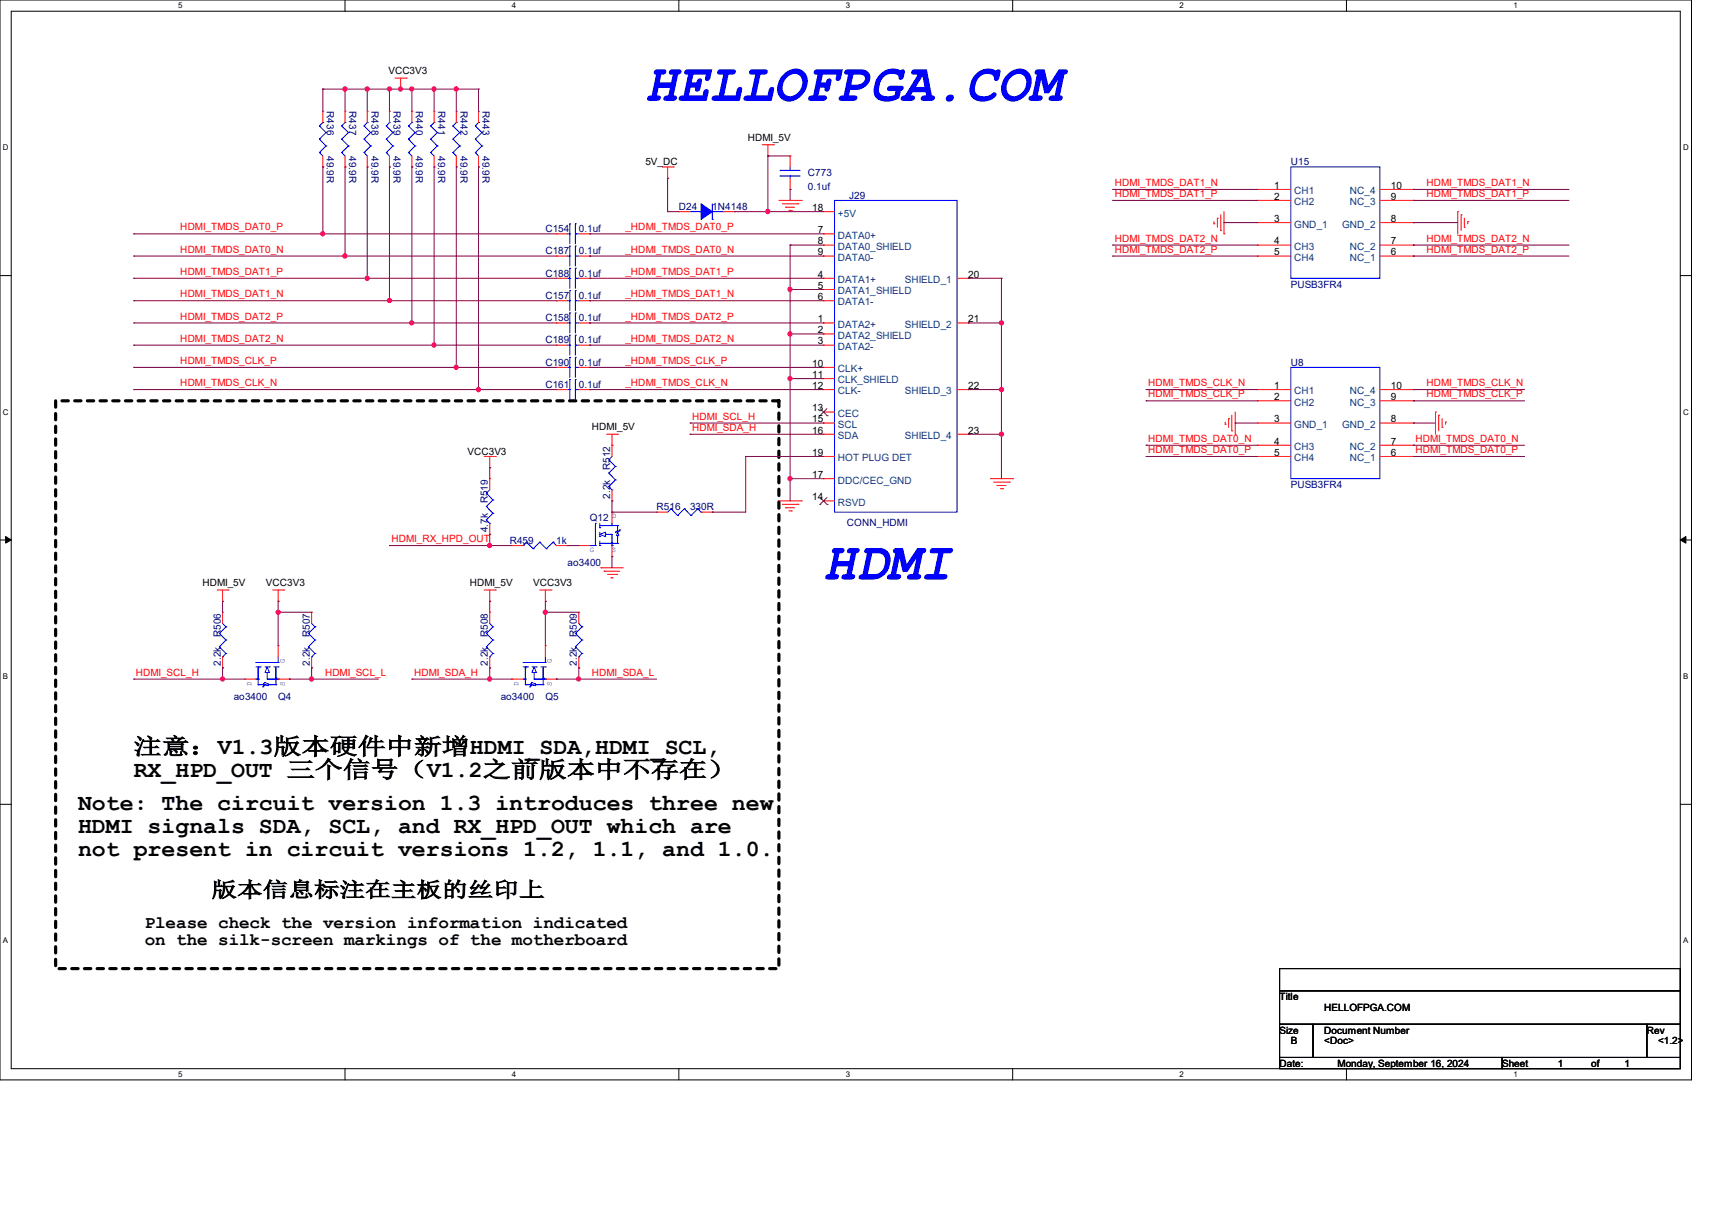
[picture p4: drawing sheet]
<svg xmlns="http://www.w3.org/2000/svg" width="297mm" height="210mm" viewBox="0 0 297 210" stroke-linecap="round" stroke-linejoin="round" font-family="sans-serif">
<path d="M0 0h293.5v187.3h-293.5zM1.9 1.9h289.6v183.4h-289.6z" fill="none" stroke="#000" stroke-width=".17"/>
<g fill="#fff">
<path d="M30.9 .2h.8v1.5h-.8z"/>
<path d="M30.9 185.5h.8v1.6h-.8z"/>
</g>
<path d="M59.9 0v1.9M59.9 185.3v2" fill="none" stroke="#000" stroke-width=".17"/>
<g fill="#fff">
<path d="M88.8 .2h.8v1.5h-.8z"/>
<path d="M88.8 185.5h.8v1.6h-.8z"/>
</g>
<path d="M117.8 0v1.9M117.8 185.3v2" fill="none" stroke="#000" stroke-width=".17"/>
<g fill="#fff">
<path d="M146.7 .2h.8v1.5h-.8z"/>
<path d="M146.7 185.5h.8v1.6h-.8z"/>
</g>
<path d="M175.7 0v1.9M175.7 185.3v2" fill="none" stroke="#000" stroke-width=".17"/>
<g fill="#fff">
<path d="M204.6 .2h.8v1.5h-.8z"/>
<path d="M204.6 185.5h.8v1.6h-.8z"/>
</g>
<path d="M233.6 0v1.9M233.6 185.3v2" fill="none" stroke="#000" stroke-width=".17"/>
<g fill="#fff">
<path d="M262.6 .2h.7v1.5h-.7z"/>
<path d="M262.6 185.5h.7v1.6h-.7z"/>
<path d="M.5 24.8h1v1.6h-1z"/>
<path d="M292 24.8h1v1.6h-1z"/>
<path d="M.5 70.7h1v1.5h-1z"/>
<path d="M292 70.7h1v1.5h-1z"/>
</g>
<path d="M0 47.8h1.9M291.5 47.8h2" fill="none" stroke="#000" stroke-width=".17"/>
<g fill="#fff">
<path d="M.5 116.5h.9v1.6h-.9z"/>
<path d="M292 116.5h.9v1.6h-.9z"/>
</g>
<path d="M0 93.6h1.9M291.5 93.6h2" fill="none" stroke="#000" stroke-width=".17"/>
<path d="M1 93l.9 .6-.9 .6zM291.5 93.6l1-.6v1.2z" fill="#000" stroke="#000" stroke-width=".17"/>
<g fill="#fff">
<path d="M.5 162.4h.9v1.5h-.9z"/>
<path d="M292 162.4h.9v1.5h-.9z"/>
</g>
<path d="M0 139.5h1.9M291.5 139.5h2M222 168h69.5v3.8h-69.5zM222 171.8h69.5v5.8h-69.5zM222 177.6h5.8v5.8h-5.8zM227.8 177.6h57.9v5.8h-57.9zM285.7 177.6h5.8v5.8h-5.8zM222 183.4h38.6v1.9h-38.6zM260.6 183.4h30.9v1.9h-30.9z" fill="none" stroke="#000" stroke-width=".17"/>
<path d="M9.7 69.5h125.4v98.5h-125.4z" fill="none" stroke="#000" stroke-width=".55" stroke-dasharray="1.1 1.1"/>
<g fill="none" stroke="#f00" stroke-width=".17">
<path d="M56 19.3h.1M56 19.3v2M59.9 19.3h.1M59.9 19.3v2M63.7 19.3h.1M63.7 19.3v2M67.6 19.3h.1M67.6 19.3v2M68.5 13.5h2M69.5 15.5h.1M69.5 13.5v2M70.5 13.5h.1"/>
<path d="M71.5 19.3h.1M71.5 19.3v2M75.3 19.3h.1M75.3 19.3v2M79.2 19.3h.1M79.2 19.3v2M83 19.3h.1M83 19.3v2M56 29h.1M56 27.1v1.9M59.9 29h.1M59.9 27.1v1.9"/>
<path d="M63.7 29h.1M63.7 27.1v1.9M67.6 29h.1M67.6 27.1v1.9M71.5 29h.1M71.5 27.1v1.9M75.3 29h.1M75.3 27.1v1.9M79.2 29h.1M79.2 27.1v1.9M83 29h.1M83 27.1v1.9"/>
<path d="M114.9 29h1.9M115.8 30.9h.1M115.8 29v1.9M116.8 29h.1M117.8 36.7h.1M117.8 36.7h1.9M125.5 36.7h1.9M127.4 36.7h.1M132.2 25.1h2M133.2 27.1h.1M133.2 25.1v2M134.2 25.1h.1"/>
<path d="M135.1 34.8h3.9M135.7 35.3h2.7M136.3 35.9h.1M136.3 35.9h1.5M136.9 36.5h.4M137.1 32.9h.1M137.1 27.1h.1M137.1 27.1v1.9M137.1 30.9v2M137.3 36.5h.1M138.4 35.3h.1M139 34.8h.1"/>
<path d="M142.9 36.7h.1M142.9 36.7h1.9M210.6 38.8h.1M210.6 38.4v.4M211.2 37.8h.1M211.2 37.8v1.6M211.8 40h.1M211.8 37.3v2.7M212.3 36.7v3.9M218.1 32.9h.1M218.1 34.8h.1M218.1 38.6h.1"/>
<path d="M218.1 34.8h5.8M218.1 32.9h5.8M218.1 38.6h5.8M239.4 34.8h5.8M239.4 32.9h5.8M239.4 38.6h5.8M245.2 38.6h.1M245.2 34.8h.1M245.2 32.9h.1M252.9 36.7h.1M252.9 36.7v3.9M253.5 37.3h.1"/>
<path d="M253.5 37.3v2.7M254 39.4h.1M254 37.8v1.6M254.6 38.4h.1M254.6 38.4v.4M96.5 44.4h.1M96.5 59.9h.1M96.5 48.3h.1M96.5 52.2h.1M96.5 40.6h.1M96.5 56h.1M96.5 44.4h2"/>
<path d="M96.5 56h2M96.5 59.9h2M96.5 48.3h2M96.5 52.2h2M96.5 40.6h2M100.4 44.4h1.9M100.4 56h1.9M100.4 59.9h1.9M100.4 48.3h1.9M100.4 52.2h1.9M100.4 40.6h1.9M102.3 44.4h.1"/>
<path d="M102.3 59.9h.1M102.3 48.3h.1M102.3 52.2h.1M102.3 40.6h.1M102.3 56h.1M142.9 56h.1M142.9 57.9h.1M142.9 59.9h.1M142.9 48.3h.1M142.9 50.2h.1M142.9 52.2h.1M142.9 40.6h.1"/>
<path d="M142.9 42.5h.1M142.9 44.4h.1M142.9 44.4h1.9M142.9 56h1.9M142.9 57.9h1.9M142.9 59.9h1.9M142.9 48.3h1.9M142.9 50.2h1.9M142.9 52.2h1.9M142.9 40.6h1.9M142.9 42.5h1.9M166 56h2"/>
<path d="M166 48.3h2M168 48.3h.1M168 56h.1M212.3 40.6h.1M218.1 42.5h.1M218.1 44.4h.1M218.1 44.4h5.8M218.1 42.5h5.8M239.4 44.4h5.8M239.4 42.5h5.8M245.2 44.4h.1M245.2 42.5h.1"/>
<path d="M84 79.2h1.9M85 79.2v1.9M85.9 79.2h.1M96.5 63.7h.1M96.5 67.6h.1M96.5 67.6h2M96.5 63.7h2M100.4 67.6h1.9M100.4 63.7h1.9M102.3 63.7h.1M102.3 67.6h.1M105.2 75.3h1.9"/>
<path d="M106.2 77.2h.1M106.2 75.3v3.9M107.1 75.3h.1M142.9 63.7h.1M142.9 65.7h.1M142.9 67.6h.1M142.9 71.5h.1M142.9 73.4h.1M142.9 75.3h.1M142.9 79.2h.1M142.9 75.3h1.9M142.9 79.2h1.9"/>
<path d="M142.9 67.6h1.9M142.9 73.4h1.9M142.9 63.7h1.9M142.9 65.7h1.9M142.9 71.5h1.9M166 75.3h2M166 67.6h2M168 67.6h.1M168 75.3h.1M212.6 73.6h.1M212.6 73.2v.4M213.1 72.6h.1"/>
<path d="M213.1 72.6v1.5M213.7 74.7h.1M213.7 72v2.7M214.3 75.3h.1M214.3 71.5v3.8M218.1 67.6h.1M218.1 69.5h.1M218.1 73.4h.1M218.1 77.2h.1M218.1 79.2h.1M218.1 79.2h5.8M218.1 67.6h5.8"/>
<path d="M218.1 69.5h5.8M218.1 73.4h5.8M218.1 77.2h5.8M239.4 79.2h5.8M239.4 67.6h5.8M239.4 69.5h5.8M239.4 73.4h5.8M239.4 77.2h5.8M245.2 79.2h.1M245.2 77.2h.1M245.2 73.4h.1M245.2 69.5h.1"/>
<path d="M245.2 67.6h.1M249 71.5h.1M249 71.5v3.8M249.6 72h.1M249.6 72v2.7M250.2 74.1h.1M250.2 72.6v1.5M250.8 73.2h.1M250.8 73.2v.4M85 81.1h.1M85 83h.1M85 92.7h.1"/>
<path d="M85 83v2M85 90.8v1.9M88.8 94.6h.1M88.8 94.6h2M96.5 94.6h2M98.5 94.6h.1M100.4 94.6h.1M100.4 94.6h1.9M104.3 98.5h.1M104.3 98.5h3.8M104.8 99.1h.1M104.8 99.1h2.7"/>
<path d="M105.4 99.6h1.6M106.2 88.8h.1M106.2 96.5h.1M106.2 86.9h.1M106.2 85v1.9M106.2 88.8v2M106.2 94.6v1.9M107 99.6h.1M113.9 88.8h.1M113.9 88.8h1.9M121.6 88.8h2M123.6 88.8h.1"/>
<path d="M135.1 86.9h3.9M135.7 87.5h2.7M136.3 88.1h.1M136.3 88.1h1.5M136.9 88.6h.4M137.3 88.6h.1M138.4 87.5h.1M139 86.9h.1M142.9 83h.1M142.9 86.9h.1M142.9 83h1.9M142.9 86.9h1.9"/>
<path d="M171.8 83h3.9M172.4 83.6h2.7M173 84.2h.1M173 84.2h1.5M173.6 84.8h.3M173.9 84.8h.1M175.1 83.6h.1M175.7 83h.1M37.7 102.3h1.9M38.6 104.3h.1M38.6 106.2h.1M38.6 115.8h.1"/>
<path d="M38.6 102.3v2M38.6 106.2v1.9M38.6 113.9v1.9M39.6 102.3h.1M42.5 117.8h.1M42.5 117.8h1.9M47.3 102.3h1.9M48.3 104.3h.1M48.3 112h.1M48.3 102.3v2M48.3 112v1.9M48.3 117.8h1.9"/>
<path d="M49.2 102.3h.1M50.2 117.8h.1M54.1 106.2h.1M54.1 115.8h.1M54.1 106.2v1.9M54.1 113.9v1.9M84 102.3h1.9M85 104.3h.1M85 106.2h.1M85 115.8h.1M85 102.3v2M85 106.2v1.9"/>
<path d="M85 113.9v1.9M85.9 102.3h.1M88.8 117.8h.1M88.8 117.8h2M93.6 102.3h2M94.6 104.3h.1M94.6 112h.1M94.6 102.3v2M94.6 112v1.9M94.6 117.8h1.9M95.6 102.3h.1M96.5 117.8h.1"/>
<path d="M100.4 106.2h.1M100.4 115.8h.1M100.4 106.2v1.9M100.4 113.9v1.9M106 100.2h.1M106 100.2h.4"/>
</g>
<g fill="none" stroke="#00f" stroke-width=".17">
<path d="M55.4 26.5h.1M55.4 24.1h.1M55.4 21.8h.1M55.4 26.5l.6 .6M55.4 24.1l1.2 1.2M55.4 21.8l1.2 1.2M56 21.3h.1M56 21.3l-.6 .5M56.6 25.3h.1M56.6 23h.1M56.6 25.3l-1.2 1.2M56.6 23l-1.2 1.1"/>
<path d="M59.3 26.5h.1M59.3 24.1h.1M59.3 21.8h.1M59.3 26.5l.6 .6M59.3 24.1l1.2 1.2M59.3 21.8l1.2 1.2M59.9 21.3h.1M59.9 21.3l-.6 .5M60.5 25.3h.1M60.5 23h.1M60.5 25.3l-1.2 1.2M60.5 23l-1.2 1.1"/>
<path d="M63.2 26.5h.1M63.2 24.1h.1M63.2 21.8h.1M63.2 26.5l.5 .6M63.2 24.1l1.1 1.2M63.2 21.8l1.1 1.2M63.7 21.3h.1M63.7 21.3l-.5 .5M64.3 25.3h.1M64.3 23h.1M64.3 25.3l-1.1 1.2M64.3 23l-1.1 1.1"/>
<path d="M67 26.5h.1M67 24.1h.1M67 21.8h.1M67 26.5l.6 .6M67 24.1l1.2 1.2M67 21.8l1.2 1.2M67.6 21.3h.1M67.6 21.3l-.6 .5M68.2 25.3h.1M68.2 23h.1M68.2 25.3l-1.2 1.2M68.2 23l-1.2 1.1"/>
<path d="M70.9 26.5h.1M70.9 24.1h.1M70.9 21.8h.1M70.9 26.5l.6 .6M70.9 24.1l1.1 1.2M70.9 21.8l1.1 1.2M71.5 21.3h.1M71.5 21.3l-.6 .5M72 25.3h.1M72 23h.1M72 25.3l-1.1 1.2M72 23l-1.1 1.1"/>
<path d="M74.7 26.5h.1M74.7 24.1h.1M74.7 21.8h.1M74.7 26.5l.6 .6M74.7 24.1l1.2 1.2M74.7 21.8l1.2 1.2M75.3 21.3h.1M75.3 21.3l-.6 .5M75.9 25.3h.1M75.9 23h.1M75.9 25.3l-1.2 1.2M75.9 23l-1.2 1.1"/>
<path d="M78.6 26.5h.1M78.6 24.1h.1M78.6 21.8h.1M78.6 26.5l.6 .6M78.6 24.1l1.2 1.2M78.6 21.8l1.2 1.2M79.2 21.3h.1M79.2 21.3l-.6 .5M79.8 25.3h.1M79.8 23h.1M79.8 25.3l-1.2 1.2M79.8 23l-1.2 1.1"/>
<path d="M82.5 26.5h.1M82.5 24.1h.1M82.5 21.8h.1M82.5 26.5l.5 .6M82.5 24.1l1.1 1.2M82.5 21.8l1.1 1.2M83 21.3h.1M83 21.3l-.5 .5M83.6 25.3h.1M83.6 23h.1M83.6 25.3l-1.1 1.2M83.6 23l-1.1 1.1"/>
<path d="M98.8 38.8h.1M98.8 38.8v3.5M99.8 38.8h.1M99.8 38.8v3.5M119.7 36.7h1.9M121.6 36.7h.1M123.6 38.1h.1M123.6 35.3v2.8M123.6 36.7h1.9M125.5 36.7h.1M135.3 29.5h.1M135.3 30.5h.1"/>
<path d="M135.3 29.5h3.5M135.3 30.5h3.5M137.1 30.5h.1M137.1 29.5h.1M137.1 29v.5M137.1 30.5v.4M144.8 34.8h21.2v54h-21.2zM223.9 29h15.5v19.3h-15.5zM98.5 44.4h.3M98.5 59.9h.3M98.5 48.3h.3M98.5 52.2h.3"/>
<path d="M98.5 40.6h.3M98.5 56h.3M98.8 44.4h.1M98.8 42.7h.1M98.8 59.9h.1M98.8 58.1h.1M98.8 48.3h.1M98.8 46.5h.1M98.8 52.2h.1M98.8 50.4h.1M98.8 40.6h.1M98.8 56h.1"/>
<path d="M98.8 54.3h.1M98.8 42.7v3.4M98.8 46.5v3.5M98.8 50.4v3.5M98.8 54.3v3.4M98.8 58.1v3.5M99.8 42.7h.1M99.8 44.4h.1M99.8 58.1h.1M99.8 59.9h.1M99.8 46.5h.1M99.8 48.3h.1"/>
<path d="M99.8 50.4h.1M99.8 52.2h.1M99.8 40.6h.1M99.8 54.3h.1M99.8 56h.1M99.8 44.4h.6M99.8 42.7v3.4M99.8 46.5v3.5M99.8 50.4v3.5M99.8 54.3v3.4M99.8 58.1v3.5M99.8 59.9h.6"/>
<path d="M99.8 48.3h.6M99.8 52.2h.6M99.8 40.6h.6M99.8 56h.6M98.5 63.7h.3M98.5 67.6h.3M98.8 63.7h.1M98.8 62h.1M98.8 67.6h.1M98.8 65.8h.1M98.8 62v3.4M98.8 65.8v3.5"/>
<path d="M99.8 62h.1M99.8 63.7h.1M99.8 65.8h.1M99.8 67.6h.1M99.8 62v3.4M99.8 65.8v3.5M99.8 63.7h.6M99.8 67.6h.6M105.6 79.8h.1M105.6 79.8l1.2 1.1M106.2 79.2l-.6 .6M223.9 63.7h15.5v19.3h-15.5z"/>
<path d="M84.4 85.5h.1M84.4 87.8h.1M84.4 90.2h.1M84.4 85.5l1.1 1.2M84.4 87.8l1.1 1.2M84.4 90.2l.6 .6M85 90.8h.1M85 85l-.6 .5M85.5 86.7h.1M85.5 89h.1M85.5 86.7l-1.1 1.1M85.5 89l-1.1 1.2"/>
<path d="M90.8 94.6h.1M91.3 94h.1M91.3 94l1.2 1.2M91.3 94l-.5 .6M92.5 95.2h.1M93.6 94h.1M93.6 94l1.2 1.2M93.6 94l-1.1 1.2M94.8 95.2h.1M96 94h.1M96 94l.5 .6M96 94l-1.2 1.2"/>
<path d="M102.3 94.6h1M103.3 94.6h.1M103.3 90.8h.1M103.3 90.8v3.8M104.1 92.7l.9-.4v.7zM104.1 91.1h.1M104.1 91.5h.1M104.1 93h.1M104.1 94.6h.1M104.1 91.1h3M104.1 94.2h3M104.1 90.8v.7"/>
<path d="M104.1 92.3v.7M104.1 93.9v.7M104.3 91.1h.1M105 92.7h.1M105 92.7h1.2v1.9M105.6 82h.1M105.6 84.4h.1M105.6 82l1.2 1.2M105.6 84.4l.6 .6M106 94.2h.1M106.2 91.1h.1M106.2 94.6h.1"/>
<path d="M106.2 94.2h.1M106.2 85h.1M106.2 90.8v.3M106.8 92.3h.1M106.8 80.9h.1M106.8 83.2h.1M106.8 80.9l-1.2 1.1M106.8 83.2l-1.2 1.2M107.1 92.1l.3 .8h-.4zM107.1 91.1h.1M107.1 94.2h.1M107.1 92.9h.1"/>
<path d="M107.1 91.1v1M107.1 92.9v1.3M107.4 92.1h.1M107.4 92.1h-.4l-.2 .2M107.5 91.9h.1M107.5 91.9l-.1 .2M116.4 88.2h.1M116.4 88.2l-.6 .6M116.4 88.2l1.2 1.2M117.6 89.4h.1M118.7 88.2h.1M118.7 88.2l-1.1 1.2"/>
<path d="M118.7 88.2l1.2 1.2M119.9 89.4h.1M121.1 88.2h.1M121.1 88.2l-1.2 1.2M121.1 88.2l.5 .6M121.6 88.8h.1M38.1 109.9h.1M38.1 112.2h.1M38.1 109.9l1.1 1.1M38.1 112.2l1.1 1.1M38.6 113.9h.1M38.6 108.1l.6 .6"/>
<path d="M39.2 108.7h.1M39.2 111h.1M39.2 113.3h.1M39.2 108.7l-1.1 1.2M39.2 111l-1.1 1.2M39.2 113.3l-.6 .6M44.4 114.9h.1M44.4 117.8h.4M44.4 114.9h3.9M44.4 115.7h.8M44.8 117.8h.1M44.8 115.8h.1"/>
<path d="M44.8 115.7h.1M44.8 118.7h.1M44.8 115.7v3M44.8 118.7h1M45.2 115.7h.1M45.6 119.1h.1M45.8 118.7l.7-.2v.4zM45.8 118.9h.1M45.8 118.9l-.2 .2M46 118.4h.1M46 115.7h.7M46 118.4l-.2 .1v.4"/>
<path d="M46.4 115.7l.3 .9h-.7zM46.4 116.6h.1M46.4 116.6v1.2h1.9M46.5 118.7h.1M46.5 118.7h1.4M46.7 115.7h.1M47.5 115.7h.8M47.9 117.6h.1M47.9 117.8h.1M47.9 118.7h.1M47.9 115.7v3M48.3 117.8h.1"/>
<path d="M48.3 114.9h.1M48.3 115.7h.1M48.3 113.9v1M53.5 109.9h.1M53.5 112.2h.1M53.5 109.9l1.2 1.1M53.5 112.2l1.2 1.1M54.1 113.9h.1M54.1 108.1l.6 .6M54.7 108.7h.1M54.7 111h.1M54.7 113.3h.1"/>
<path d="M54.7 108.7l-1.2 1.2M54.7 111l-1.2 1.2M54.7 113.3l-.6 .6M84.4 109.9h.1M84.4 112.2h.1M84.4 109.9l1.1 1.1M84.4 112.2l1.1 1.1M85 113.9h.1M85 108.1l.5 .6M85.5 108.7h.1M85.5 111h.1M85.5 113.3h.1"/>
<path d="M85.5 108.7l-1.1 1.2M85.5 111l-1.1 1.2M85.5 113.3l-.5 .6M90.8 114.9h.1M90.8 117.8h.3M90.8 114.9h3.8M90.8 115.7h.7M91.1 117.8h.1M91.1 115.8h.1M91.1 115.7h.1M91.1 118.7h.1M91.1 118.7h1"/>
<path d="M91.1 115.7v3M91.5 115.7h.1M91.9 119.1h.1M92.1 118.7l.8-.2v.4zM92.1 118.9h.1M92.1 118.9l-.2 .2M92.3 118.4h.1M92.3 115.7h.7M92.3 118.4l-.2 .1v.4M92.7 115.7l.3 .9h-.7zM92.7 116.6h.1M92.7 116.6v1.2h1.9"/>
<path d="M92.9 118.7h.1M92.9 118.7h1.3M93 115.7h.1M93.9 115.7h.7M94.2 117.6h.1M94.2 117.8h.1M94.2 118.7h.1M94.2 115.7v3M94.6 117.8h.1M94.6 114.9h.1M94.6 115.7h.1M94.6 113.9v1"/>
<path d="M99.8 109.9h.1M99.8 112.2h.1M99.8 109.9l1.2 1.1M99.8 112.2l1.2 1.1M100.4 113.9h.1M100.4 108.1l.6 .6M101 108.7h.1M101 111h.1M101 113.3h.1M101 108.7l-1.2 1.2M101 111l-1.2 1.2M101 113.3l-.6 .6"/>
</g>
<path d="M142.2 72.1h.1M142.3 70.9l1.2 1.2M143.5 70.9l-1.3 1.2M143.5 72.1h.1M142.2 87.5h.1M142.3 86.3l1.2 1.2M143.5 86.3l-1.3 1.2M143.5 87.5h.1" fill="none" stroke="#804000" stroke-width=".17"/>
<path d="M121.6 35.3l2 1.4-2 1.4z" fill-rule="evenodd" fill="#00f" stroke="#00f" stroke-width=".17"/>
<g fill="none" stroke="#800040" stroke-width=".17">
<path d="M56 15.5h.1M56 15.5h27M56 15.5v3.8M59.9 15.5h.1M59.9 15.5v3.8M63.7 15.5h.1M63.7 15.5v3.8M67.6 15.5h.1M67.6 15.5v3.8M69.5 15.5h.1M71.5 15.5h.1M71.5 15.5v3.8"/>
<path d="M75.3 15.5h.1M75.3 15.5v3.8M79.2 15.5h.1M79.2 15.5v3.8M83 15.5h.1M83 15.5v3.8M56 29h.1M56 29v11.6M59.9 29h.1M59.9 29v15.4M63.7 29h.1M63.7 29v19.3"/>
<path d="M67.6 29h.1M67.6 29v23.2M71.5 29h.1M71.5 29v27M75.3 29h.1M75.3 29v30.9M79.2 29h.1M79.2 29v34.7M83 29h.1M83 29v38.6M115.8 30.9h.1M115.8 36.7h.1"/>
<path d="M115.8 30.9v5.8M115.8 36.7h2M127.4 36.7h.1M127.4 36.7h15.5M133.2 27.1h.1M133.2 36.7h.1M133.2 27.1v9.6M133.2 27.1h3.9M137.1 32.9h.1M137.1 32.9v1.9M193 32.9h.1M193 34.8h.1"/>
<path d="M193 32.9h25.1M193 34.8h25.1M212.3 38.6h.1M212.3 38.6h5.8M245.2 32.9h.1M245.2 34.8h.1M245.2 38.6h.1M245.2 32.9h27M245.2 34.8h27M245.2 38.6h7.7M23.2 40.6h.1M23.2 44.4h.1"/>
<path d="M23.2 48.3h.1M23.2 52.2h.1M23.2 56h.1M23.2 59.9h.1M23.2 40.6h73.3M23.2 44.4h73.3M23.2 48.3h73.3M23.2 52.2h73.3M23.2 56h73.3M23.2 59.9h73.3M56 40.6h.1M59.9 44.4h.1"/>
<path d="M63.7 48.3h.1M67.6 52.2h.1M71.5 56h.1M75.3 59.9h.1M102.3 40.6h.1M102.3 44.4h.1M102.3 48.3h.1M102.3 52.2h.1M102.3 56h.1M102.3 59.9h.1M102.3 40.6h40.6M102.3 44.4h40.6"/>
<path d="M102.3 48.3h40.6M102.3 52.2h40.6M102.3 56h40.6M102.3 59.9h40.6M137.1 42.5h.1M137.1 50.2h.1M137.1 57.9h.1M137.1 42.5v44.4M137.1 42.5h5.8M137.1 50.2h5.8M137.1 57.9h5.8M168 48.3h.1"/>
<path d="M168 56h.1M168 48.3h5.7M168 56h5.7M173.7 48.3h.1M173.7 56h.1M173.7 48.3v34.7M193 42.5h.1M193 44.4h.1M193 42.5h25.1M193 44.4h25.1M245.2 42.5h.1M245.2 44.4h.1"/>
<path d="M245.2 42.5h27M245.2 44.4h27M23.2 63.7h.1M23.2 67.6h.1M23.2 63.7h73.3M23.2 67.6h73.3M79.2 63.7h.1M83 67.6h.1M102.3 63.7h.1M102.3 67.6h.1M102.3 63.7h40.6M102.3 67.6h40.6"/>
<path d="M119.7 73.4h.1M119.7 75.3h.1M119.7 73.4h23.2M119.7 75.3h23.2M129.4 79.2h.1M129.4 79.2v9.6h-5.8M129.4 79.2h13.5M137.1 65.7h.1M137.1 65.7h5.8M168 67.6h.1M168 75.3h.1M168 67.6h5.7"/>
<path d="M168 75.3h5.7M173.7 67.6h.1M173.7 75.3h.1M198.8 67.6h.1M198.8 69.5h.1M198.8 77.2h.1M198.8 79.2h.1M198.8 67.6h19.3M198.8 79.2h19.3M198.8 69.5h19.3M198.8 77.2h19.3M214.3 73.4h.1"/>
<path d="M214.3 73.4h3.8M245.2 67.6h.1M245.2 69.5h.1M245.2 73.4h.1M245.2 77.2h.1M245.2 79.2h.1M245.2 67.6h19.3M245.2 73.4h3.8M245.2 79.2h19.3M245.2 69.5h19.3M245.2 77.2h19.3M67.6 94.6h.1"/>
<path d="M67.6 94.6h21.2M85 81.1h.1M85 92.7h.1M85 94.6h.1M85 81.1v1.9M85 92.7v1.9M98.5 94.6h.1M98.5 94.6h1.9M106.2 86.9h.1M106.2 88.8h.1M106.2 96.5h.1M106.2 86.9v1.9"/>
<path d="M106.2 96.5v2M106.2 88.8h7.7M123.6 88.8h.1M137.1 83h.1M137.1 83h5.8M23.2 117.8h.1M23.2 117.8h19.3M38.6 104.3h.1M38.6 115.8h.1M38.6 117.8h.1M38.6 104.3v1.9M38.6 115.8v2"/>
<path d="M48.3 104.3h.1M48.3 106.2h.1M48.3 104.3v7.7M48.3 106.2h5.8M50.2 117.8h.1M50.2 117.8h15.5M54.1 115.8h.1M54.1 117.8h.1M54.1 115.8v2M71.5 117.8h.1M71.5 117.8h17.3M85 104.3h.1"/>
<path d="M85 115.8h.1M85 117.8h.1M85 104.3v1.9M85 115.8v2M94.6 104.3h.1M94.6 106.2h.1M94.6 106.2h5.8M94.6 104.3v7.7M96.5 117.8h.1M96.5 117.8h17.4M100.4 115.8h.1M100.4 117.8h.1"/>
<path d="M100.4 115.8v2"/>
</g>
<g fill="#f0f" stroke="#f0f" stroke-width=".17">
<circle cx="59.8" cy="15.4" r=".37"/>
<circle cx="63.7" cy="15.4" r=".37"/>
<circle cx="69.5" cy="15.4" r=".37"/>
<circle cx="67.6" cy="15.4" r=".37"/>
<circle cx="75.3" cy="15.4" r=".37"/>
<circle cx="71.4" cy="15.4" r=".37"/>
<circle cx="79.1" cy="15.4" r=".37"/>
<circle cx="67.6" cy="52.1" r=".37"/>
<circle cx="71.4" cy="56" r=".37"/>
<circle cx="79.1" cy="63.7" r=".37"/>
<circle cx="83" cy="67.6" r=".37"/>
<circle cx="133.2" cy="36.7" r=".37"/>
<circle cx="56" cy="40.5" r=".37"/>
<circle cx="137" cy="50.2" r=".37"/>
<circle cx="59.8" cy="44.4" r=".37"/>
<circle cx="63.7" cy="48.3" r=".37"/>
<circle cx="173.7" cy="56" r=".37"/>
<circle cx="137" cy="57.9" r=".37"/>
<circle cx="75.3" cy="59.8" r=".37"/>
<circle cx="137" cy="83" r=".37"/>
<circle cx="137" cy="65.6" r=".37"/>
<circle cx="173.7" cy="75.3" r=".37"/>
<circle cx="173.7" cy="67.6" r=".37"/>
<circle cx="84.9" cy="94.6" r=".37"/>
<circle cx="48.3" cy="106.2" r=".37"/>
<circle cx="54" cy="117.8" r=".37"/>
<circle cx="38.6" cy="117.8" r=".37"/>
<circle cx="94.6" cy="106.2" r=".37"/>
<circle cx="84.9" cy="117.8" r=".37"/>
<circle cx="100.4" cy="117.8" r=".37"/>
</g>
<g font-size="9.2" fill="#00f">
<text x="112" y="17.5">HELLOFPGA.COM</text>
<text x="142.9" y="100.5">HDMI</text>
</g>
<g font-size="4">
<text x="23.2" y="130.8">注意：V1.3版本硬件中新增HDMI_SDA,HDMI_SCL,</text>
<text x="23.2" y="134.8">RX_HPD_OUT 三个信号（V1.2之前版本中不存在）</text>
<text x="13.5" y="140.5">Note: The circuit version 1.3 introduces three new</text>
<text x="13.5" y="144.5">HDMI signals SDA, SCL, and RX_HPD_OUT which are</text>
<text x="13.5" y="148.5">not present in circuit versions 1.2, 1.1, and 1.0.</text>
</g>
<text font-size="3.6" x="36.7" y="155.5">版本信息标注在主板的丝印上</text>
<g font-size="3">
<text x="25.1" y="160.9">Please check the version information indicated</text>
<text x="25.1" y="163.9">on the silk-screen markings of the motherboard</text>
</g>
<g font-size="1.7">
<text x="67.4" y="12.8">VCC3V3</text>
<text x="112" y="28.7">5V_DC</text>
<text x="129.7" y="24.4">HDMI_5V</text>
<text x="221.1" y="32.7">1</text>
<text x="221.1" y="34.6">2</text>
<text x="241.3" y="34.6">9</text>
<text x="241.3" y="32.7">10</text>
<text x="140.9" y="36.6">18</text>
<text x="141.9" y="40.4">7</text>
<text x="221.1" y="38.5">3</text>
<text x="241.3" y="38.5">8</text>
<text x="141.9" y="42.4">8</text>
<text x="141.9" y="44.3">9</text>
<text x="221.1" y="42.4">4</text>
<text x="221.1" y="44.3">5</text>
<text x="241.3" y="44.3">6</text>
<text x="241.3" y="42.4">7</text>
<text x="141.9" y="48.1">4</text>
<text x="141.9" y="50.1">5</text>
<text x="141.9" y="52">6</text>
<text x="168" y="48.1">20</text>
<text x="141.9" y="55.9">1</text>
<text x="141.9" y="57.8">2</text>
<text x="141.9" y="59.7">3</text>
<text x="168" y="55.9">21</text>
<text x="140.9" y="63.6">10</text>
<text x="140.9" y="65.5">11</text>
<text x="140.9" y="67.4">12</text>
<text x="140.9" y="71.3">13</text>
<text x="168" y="67.4">22</text>
<text x="221.1" y="67.4">1</text>
<text x="221.1" y="69.4">2</text>
<text x="241.3" y="69.4">9</text>
<text x="241.3" y="67.4">10</text>
<text x="102.7" y="74.6">HDMI_5V</text>
<text x="140.9" y="73.2">15</text>
<text x="140.9" y="75.2">16</text>
<text x="168" y="75.2">23</text>
<text x="221.1" y="73.2">3</text>
<text x="221.1" y="77.1">4</text>
<text x="241.3" y="77.1">7</text>
<text x="241.3" y="73.2">8</text>
<text x="81.1" y="78.8">VCC3V3</text>
<text x="140.9" y="79">19</text>
<text x="140.9" y="82.9">17</text>
<text x="221.1" y="79">5</text>
<text x="241.3" y="79">6</text>
<text x="140.9" y="86.7">14</text>
<text x="35.1" y="101.6">HDMI_5V</text>
<text x="46.1" y="101.6">VCC3V3</text>
<text x="81.5" y="101.6">HDMI_5V</text>
<text x="92.5" y="101.6">VCC3V3</text>
<text x="222" y="173.4">Title</text>
<text x="222" y="179.2">Size</text>
<text x="229.7" y="175.3">HELLOFPGA.COM</text>
<text x="229.7" y="179.2">Document Number</text>
<text x="285.7" y="179.2">Rev</text>
<text x="222" y="185">Date:</text>
<text x="223.9" y="181.1">B</text>
<text x="229.7" y="181.1">&lt;Doc&gt;</text>
<text x="232.1" y="185">Monday, September 16, 2024</text>
<text x="260.6" y="185">Sheet</text>
<text x="270.2" y="185">1</text>
<text x="276" y="185">of</text>
<text x="281.8" y="185">1</text>
<text x="287.7" y="181.1">&lt;1.2&gt;</text>
</g>
<g font-size="1.7" fill="#000080">
<text x="56.7" y="19.3" transform="rotate(90 56.7 19.3)">R436</text>
<text x="60.6" y="19.3" transform="rotate(90 60.6 19.3)">R437</text>
<text x="64.4" y="19.3" transform="rotate(90 64.4 19.3)">R438</text>
<text x="68.3" y="19.3" transform="rotate(90 68.3 19.3)">R439</text>
<text x="72.1" y="19.3" transform="rotate(90 72.1 19.3)">R440</text>
<text x="76" y="19.3" transform="rotate(90 76 19.3)">R441</text>
<text x="79.9" y="19.3" transform="rotate(90 79.9 19.3)">R442</text>
<text x="83.7" y="19.3" transform="rotate(90 83.7 19.3)">R443</text>
<text x="56.7" y="27.1" transform="rotate(90 56.7 27.1)">49.9R</text>
<text x="60.6" y="27.1" transform="rotate(90 60.6 27.1)">49.9R</text>
<text x="64.4" y="27.1" transform="rotate(90 64.4 27.1)">49.9R</text>
<text x="68.3" y="27.1" transform="rotate(90 68.3 27.1)">49.9R</text>
<text x="72.1" y="27.1" transform="rotate(90 72.1 27.1)">49.9R</text>
<text x="76" y="27.1" transform="rotate(90 76 27.1)">49.9R</text>
<text x="79.9" y="27.1" transform="rotate(90 79.9 27.1)">49.9R</text>
<text x="83.7" y="27.1" transform="rotate(90 83.7 27.1)">49.9R</text>
<text x="223.9" y="28.7">U15</text>
<text x="140.2" y="30.6">C773</text>
<text x="140.2" y="32.9">0.1uf</text>
<text x="147.3" y="34.5">J29</text>
<text x="94.6" y="40.2">C154</text>
<text x="100.4" y="40.2">0.1uf</text>
<text x="117.8" y="36.4">D24</text>
<text x="123.6" y="36.4">1N4148</text>
<text x="94.6" y="44.1">C187</text>
<text x="94.6" y="48">C188</text>
<text x="100.4" y="44.1">0.1uf</text>
<text x="100.4" y="48">0.1uf</text>
<text x="94.6" y="51.8">C157</text>
<text x="100.4" y="51.8">0.1uf</text>
<text x="223.9" y="49.9">PUSB3FR4</text>
<text x="94.6" y="59.5">C189</text>
<text x="94.6" y="55.7">C158</text>
<text x="100.4" y="59.5">0.1uf</text>
<text x="100.4" y="55.7">0.1uf</text>
<text x="94.6" y="63.4">C190</text>
<text x="100.4" y="63.4">0.1uf</text>
<text x="223.9" y="63.4">U8</text>
<text x="94.6" y="67.3">C161</text>
<text x="100.4" y="67.3">0.1uf</text>
<text x="105.9" y="81.5" transform="rotate(-90 105.9 81.5)">R512</text>
<text x="84.6" y="87.3" transform="rotate(-90 84.6 87.3)">R519</text>
<text x="105.9" y="86.5" transform="rotate(-90 105.9 86.5)">2.2k</text>
<text x="113.9" y="88.5">R516</text>
<text x="119.7" y="88.5">330R</text>
<text x="223.9" y="84.6">PUSB3FR4</text>
<text x="84.6" y="92.3" transform="rotate(-90 84.6 92.3)">4.7k</text>
<text x="88.4" y="94.3">R459</text>
<text x="96.5" y="94.3">1k</text>
<text x="102.3" y="90.4">Q12</text>
<text x="146.9" y="91.2">CONN_HDMI</text>
<text x="98.5" y="98.1">ao3400</text>
<text x="38.3" y="110.4" transform="rotate(-90 38.3 110.4)">R506</text>
<text x="53.8" y="110.4" transform="rotate(-90 53.8 110.4)">R507</text>
<text x="84.6" y="110.4" transform="rotate(-90 84.6 110.4)">R508</text>
<text x="100.1" y="110.4" transform="rotate(-90 100.1 110.4)">R509</text>
<text x="38.3" y="115.4" transform="rotate(-90 38.3 115.4)">2.2k</text>
<text x="53.8" y="115.4" transform="rotate(-90 53.8 115.4)">2.2k</text>
<text x="84.6" y="115.4" transform="rotate(-90 84.6 115.4)">2.2k</text>
<text x="100.1" y="115.4" transform="rotate(-90 100.1 115.4)">2.2k</text>
<text x="40.6" y="121.3">ao3400</text>
<text x="48.3" y="121.3">Q4</text>
<text x="86.9" y="121.3">ao3400</text>
<text x="94.6" y="121.3">Q5</text>
</g>
<g font-size="1.7" fill="#f00">
<text x="193.4" y="32.3">HDMI_TMDS_DAT1_N</text>
<text x="193.4" y="34.2">HDMI_TMDS_DAT1_P</text>
<text x="247.5" y="32.3">HDMI_TMDS_DAT1_N</text>
<text x="247.5" y="34.2">HDMI_TMDS_DAT1_P</text>
<text x="31.3" y="40">HDMI_TMDS_DAT0_P</text>
<text x="108.5" y="40">_HDMI_TMDS_DAT0_P</text>
<text x="193.4" y="41.9">HDMI_TMDS_DAT2_N</text>
<text x="247.5" y="41.9">HDMI_TMDS_DAT2_N</text>
<text x="31.3" y="43.8">HDMI_TMDS_DAT0_N</text>
<text x="31.3" y="47.7">HDMI_TMDS_DAT1_P</text>
<text x="108.5" y="43.8">_HDMI_TMDS_DAT0_N</text>
<text x="108.5" y="47.7">_HDMI_TMDS_DAT1_P</text>
<text x="193.4" y="43.8">HDMI_TMDS_DAT2_P</text>
<text x="247.5" y="43.8">HDMI_TMDS_DAT2_P</text>
<text x="31.3" y="51.6">HDMI_TMDS_DAT1_N</text>
<text x="108.5" y="51.6">_HDMI_TMDS_DAT1_N</text>
<text x="31.3" y="55.4">HDMI_TMDS_DAT2_P</text>
<text x="31.3" y="59.3">HDMI_TMDS_DAT2_N</text>
<text x="108.5" y="55.4">_HDMI_TMDS_DAT2_P</text>
<text x="108.5" y="59.3">_HDMI_TMDS_DAT2_N</text>
<text x="31.3" y="63.1">HDMI_TMDS_CLK_P</text>
<text x="108.5" y="63.1">_HDMI_TMDS_CLK_P</text>
<text x="31.3" y="67">HDMI_TMDS_CLK_N</text>
<text x="108.5" y="67">_HDMI_TMDS_CLK_N</text>
<text x="199.2" y="67">HDMI_TMDS_CLK_N</text>
<text x="199.2" y="68.9">HDMI_TMDS_CLK_P</text>
<text x="247.5" y="67">HDMI_TMDS_CLK_N</text>
<text x="247.5" y="68.9">HDMI_TMDS_CLK_P</text>
<text x="120.1" y="72.8">HDMI_SCL_H</text>
<text x="120.1" y="74.7">HDMI_SDA_H</text>
<text x="199.2" y="76.6">HDMI_TMDS_DAT0_N</text>
<text x="245.6" y="76.6">HDMI_TMDS_DAT0_N</text>
<text x="199.2" y="78.6">HDMI_TMDS_DAT0_P</text>
<text x="245.6" y="78.6">HDMI_TMDS_DAT0_P</text>
<text x="67.9" y="94">HDMI_RX_HPD_OUT</text>
<text x="23.6" y="117.2">HDMI_SCL_H</text>
<text x="56.4" y="117.2">HDMI_SCL_L</text>
<text x="71.8" y="117.2">HDMI_SDA_H</text>
<text x="102.7" y="117.2">HDMI_SDA_L</text>
</g>
<g font-size="1.7" fill="#004080">
<text x="224.5" y="33.7">CH1</text>
<text x="224.5" y="35.6">CH2</text>
<text x="234.2" y="35.6">NC_3</text>
<text x="234.2" y="33.7">NC_4</text>
<text x="145.4" y="37.5">+5V</text>
<text x="145.4" y="41.4">DATA0+</text>
<text x="224.5" y="39.5">GND_1</text>
<text x="232.8" y="39.5">GND_2</text>
<text x="145.4" y="43.3">DATA0_SHIELD</text>
<text x="145.4" y="45.3">DATA0-</text>
<text x="224.5" y="43.3">CH3</text>
<text x="224.5" y="45.3">CH4</text>
<text x="234.2" y="45.3">NC_1</text>
<text x="234.2" y="43.3">NC_2</text>
<text x="145.4" y="49.1">DATA1+</text>
<text x="145.4" y="51.1">DATA1_SHIELD</text>
<text x="145.4" y="53">DATA1-</text>
<text x="157" y="49.1">SHIELD_1</text>
<text x="145.4" y="56.9">DATA2+</text>
<text x="145.4" y="58.8">DATA2_SHIELD</text>
<text x="157" y="56.9">SHIELD_2</text>
<text x="145.4" y="60.7">DATA2-</text>
<text x="145.4" y="64.6">CLK+</text>
<text x="145.4" y="66.5">CLK_SHIELD</text>
<text x="145.4" y="68.4">CLK-</text>
<text x="157" y="68.4">SHIELD_3</text>
<text x="224.5" y="68.4">CH1</text>
<text x="224.5" y="70.4">CH2</text>
<text x="234.2" y="70.4">NC_3</text>
<text x="234.2" y="68.4">NC_4</text>
<text x="145.4" y="72.3">CEC</text>
<text x="145.4" y="74.2">SCL</text>
<text x="145.4" y="76.2">SDA</text>
<text x="157" y="76.2">SHIELD_4</text>
<text x="224.5" y="74.2">GND_1</text>
<text x="232.8" y="74.2">GND_2</text>
<text x="145.4" y="80">HOT PLUG DET</text>
<text x="145.4" y="83.9">DDC/CEC_GND</text>
<text x="224.5" y="78.1">CH3</text>
<text x="224.5" y="80">CH4</text>
<text x="234.2" y="80">NC_1</text>
<text x="234.2" y="78.1">NC_2</text>
<text x="145.4" y="87.7">RSVD</text>
</g>
<g font-size="1.4">
<text x="30.9" y="1.4">5</text>
<text x="88.8" y="1.4">4</text>
<text x="146.7" y="1.4">3</text>
<text x="204.6" y="1.4">2</text>
<text x="262.6" y="1.4">1</text>
<text x=".5" y="26.1">D</text>
<text x="292" y="26.1">D</text>
<text x=".5" y="71.9">C</text>
<text x="292" y="71.9">C</text>
<text x=".5" y="117.8">B</text>
<text x="292" y="117.8">B</text>
<text x=".5" y="163.6">A</text>
<text x="292" y="163.6">A</text>
<text x="30.9" y="186.8">5</text>
<text x="88.8" y="186.8">4</text>
<text x="146.7" y="186.8">3</text>
<text x="204.6" y="186.8">2</text>
<text x="262.6" y="186.8">1</text>
</g>
<g font-size="1.3" fill="#00f">
<text x="106.2" y="89.9">D</text>
<text x="102.3" y="95.7">G</text>
<text x="106.2" y="95.7">S</text>
<text x="43.6" y="118.9" transform="rotate(-90 43.6 118.9)">D</text>
<text x="49.4" y="118.9" transform="rotate(-90 49.4 118.9)">S</text>
<text x="49.4" y="115.1" transform="rotate(-90 49.4 115.1)">G</text>
<text x="90" y="118.9" transform="rotate(-90 90 118.9)">D</text>
<text x="95.8" y="118.9" transform="rotate(-90 95.8 118.9)">S</text>
<text x="95.8" y="115.1" transform="rotate(-90 95.8 115.1)">G</text>
</g>
</svg>
